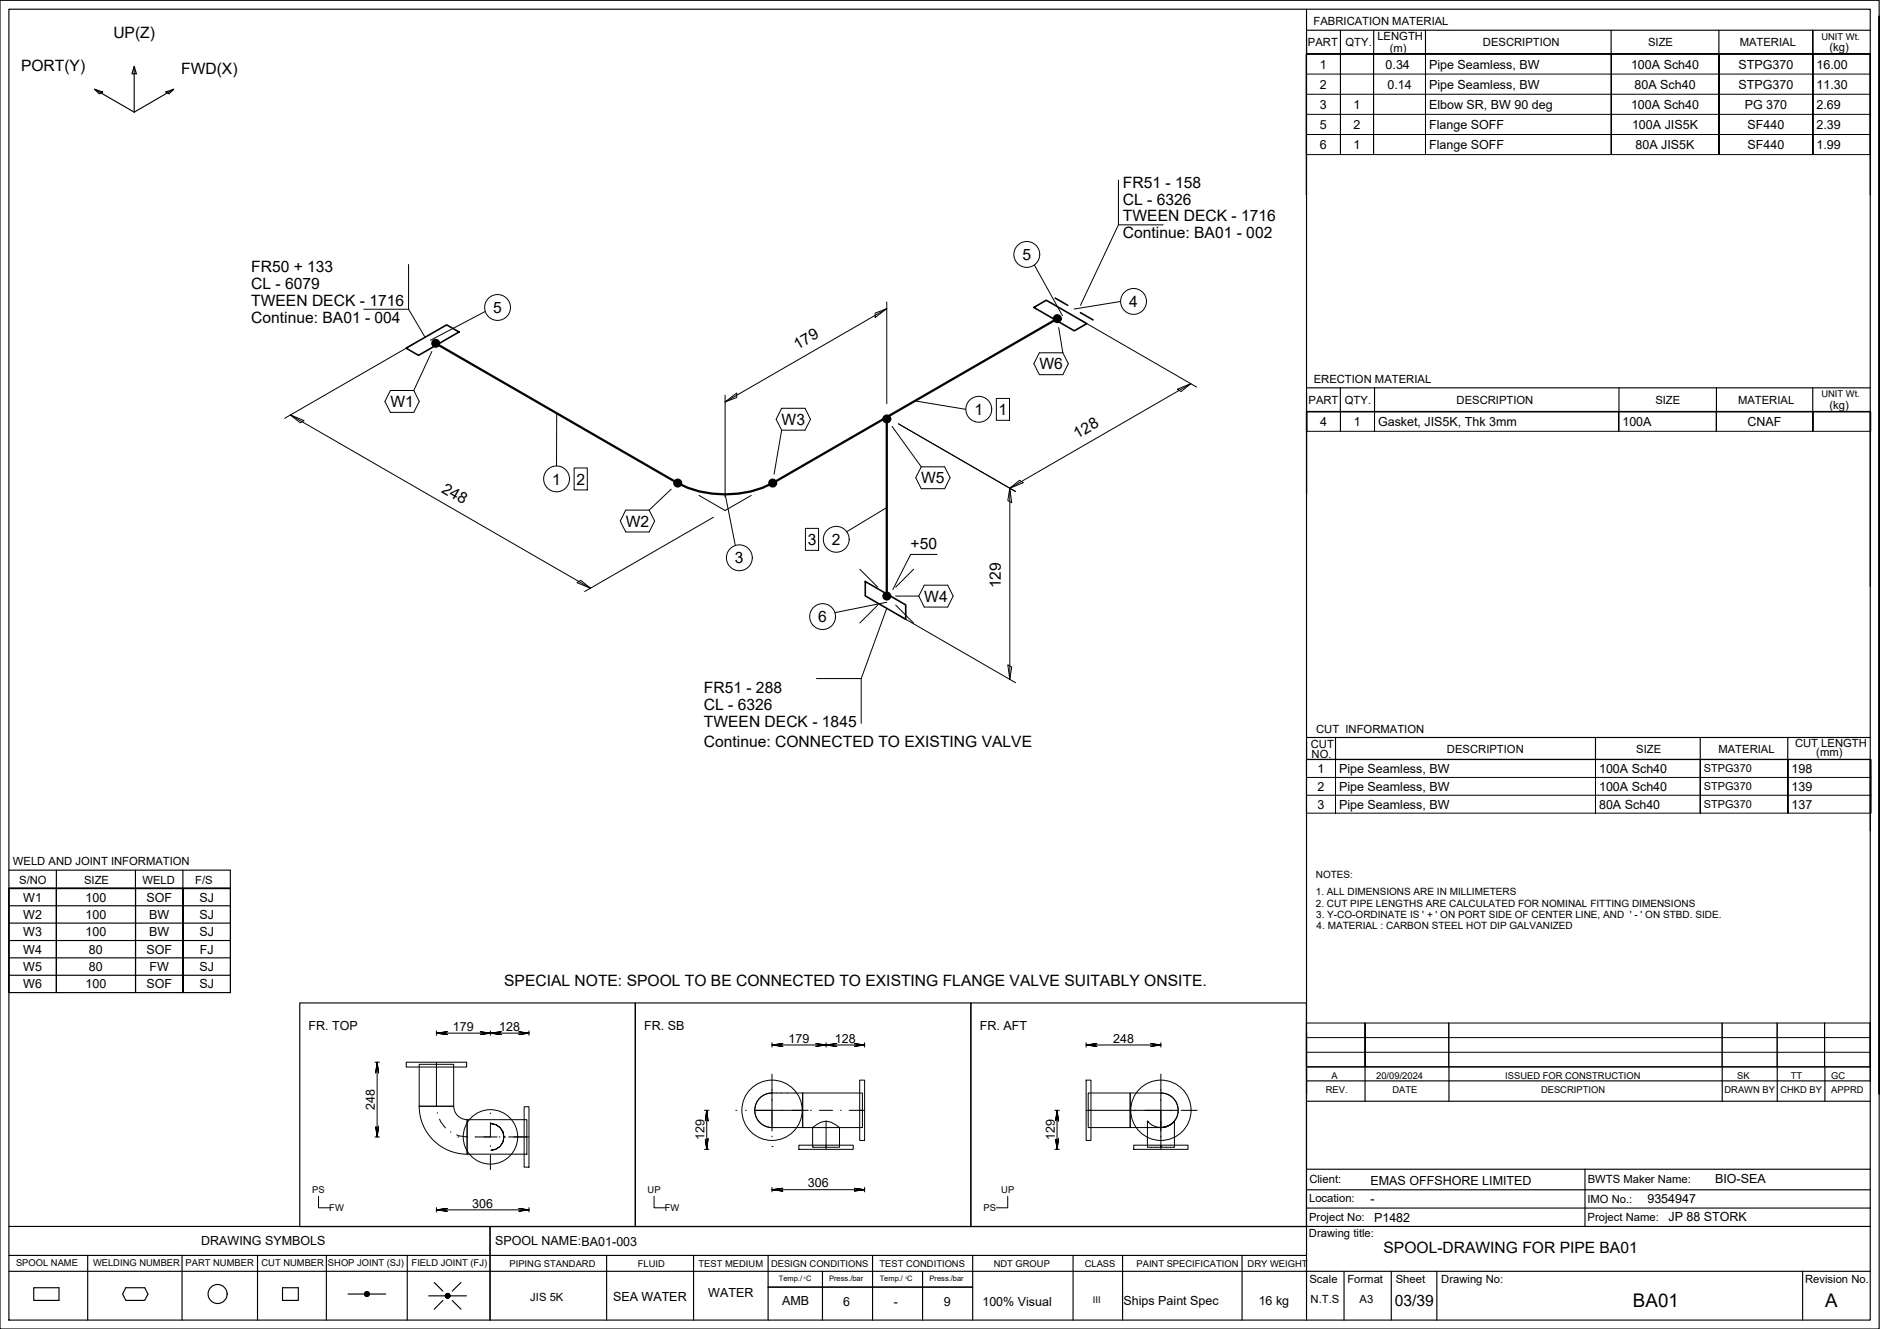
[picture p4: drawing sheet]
<svg xmlns="http://www.w3.org/2000/svg" width="420mm" height="297mm" viewBox="0 0 420 297" stroke-linecap="round" stroke-linejoin="round" font-family="sans-serif">
<g fill="none" stroke="#000" stroke-width=".22">
<path d="M292 12.1h126v22.5h-126zM292 16.6h126M292 12.1v22.5M299.6 12.1v22.5v-22.5M307 12.1v22.5v-22.5M318.6 12.1v22.5v-22.5M360.1 12.1v22.5v-22.5M384.2 12.1v22.5v-22.5M405.2 12.1v22.5v-22.5M418 12.1v22.5M292 30.1h126M292 25.6h126"/>
<path d="M292 21.1h126M91.3 59.1v10h-10M231.2 59.2l6.2 11.4M250 40.2v10.1h10M250 50.3l-8.5 17.9M91.3 69.1l3.7 6.3M92.4 76.9l-28.8 16.6M96.5 78.6l-4 8.7M108.4 69.6l-12.2 6.5M195.6 70l2.6-1-2.6 2zM198.2 69l-36.1 20.8M198.2 67.5v22.7"/>
<path d="M232.3 78.9h5.2l1.3 2.4-1.3 2.4h-5.2l-1.2-2.4zM236.6 73.2l.9 5.7M241.2 71.4l26.2 15.1M250.4 67.4l-10.3 1.7M64.9 92.8l3 1.2-.8 .5zM64.9 92.8l67.1 38.7M87.2 87.3h5.3l1.2 2.4-1.2 2.5h-5.3l-1.2-2.5zM124.4 92.4v11.7M162.1 89.8l2.6-2v1zM162.1 88.3v22.8M174.7 91.3h5.2l1.2 2.4-1.2 2.4h-5.2l-1.2-2.4zM174.7 96.1l-1.7 9.9"/>
<path d="M199.3 95.3l6.6 9M200.8 94.7l26.2 15.2M204.5 89.6l11.4 1.9M222.7 89.1h2.9v4.8h-2.9zM263.1 87l3-1.2-2.1 1.7zM266.1 85.8l-40.4 23.3M292 92.1h126.1v4.3h-126.1zM292.1 92.1v4.3M299.6 92.1v4.3v-4.3M307.2 92.1v4.3v-4.3M361.8 92.1v4.3v-4.3M383.6 92.1v4.3v-4.3"/>
<path d="M405.2 92.1v4.3v-4.3M418 92.1v4.3M128.3 104.6h3v4.9h-3zM139.8 114h5.3l1.2 2.5-1.2 2.4h-5.3l-1.2-2.4zM150 109.3l-4.9 4.7M156.2 110.7l5.9 3.4 5.8-3.4M159.5 115.6l-28.8 16.6M162.1 110.5l2.2 11.4M180 118.1h2.9v4.9h-2.9zM198.2 113.4l-9 5.5M205.9 104.3h5.2l1.2 2.5-1.2 2.4h-5.2l-1.2-2.4zM225.7 109.1l2.1-1.7 .9 .5z"/>
<path d="M225.7 109.1l.4 3.3-.9-.5zM225.7 109.1v42.7M128.9 130.2l.9-.5 2.2 1.8zM192.2 127.2l4 4M196.2 135.2l-4 4M198.2 136l-5.7 15.7M198.2 134.6l-11.6 2.3M200.2 133.2h5.1M200.2 135.2l4 4M200.8 137.5l26.2 15.1M204.2 127.2l-4 4M206.6 130.8h5.2l1.2 2.4-1.2 2.5h-5.2l-1.3-2.5z"/>
<path d="M209.4 123.9h-5.9l-4 7.9M182.5 151.7h10v10M225.2 148.6l.9 .5-.4 2.7zM292 169.8h126.2v11.9h-126.2zM292 169.8v11.9M292 177.7h126.2M292 173.8h126.2M298.5 169.8v11.9v-11.9M356.6 169.8v11.9v-11.9M380 169.8v11.9v-11.9M399.6 169.8v11.9v-11.9M418 169.8v11.9"/>
<path d="M83.8 237.4h1M84.3 237.4l-.3 2.4 .3-2.4 .3 2.4zM84.3 237.4v16.7l.3-2.4-.3 2.4-.3-2.4 .3 2.4M90.8 237.4h13.5v1.1h-13.5zM93.7 237.9h7.7v9.4h-7.7zM97.5 230.9l2.4-.3-2.4 .3 2.4 .3-2.4-.3h12.1M97.5 230.4v1M97.5 237.4v9.9M107.2 230.6l2.4 .3-2.4 .3 2.4-.3zM109.6 230.9l2.4-.3-2.4 .3 2.4 .3-2.4-.3h8.6M109.6 230.4v1M115.8 230.6l2.4 .3-2.4 .3 2.4-.3z"/>
<path d="M118.2 230.4v1M172.5 233.6l2.4-.4-2.4 .4 2.4 .3-2.4-.3h12.1M172.5 233.1v.9M184.6 233.6l2.4 .3-2.4-.3 2.4-.4zM184.6 233.1v.9M184.6 233.6h8.6M190.8 233.2l2.4 .4-2.4 .3 2.4-.3zM193.2 233.1v.9M242.7 233.6l2.4-.4-2.4 .4 2.4 .3-2.4-.3h16.7M242.7 233.1v.9M257 233.2l2.4 .4-2.4 .3 2.4-.3zM259.4 233.1v.9"/>
<path d="M292 228.6h126v9.8h-126zM292 228.6v9.8M292 235.2h126M292 231.9h126M305.1 228.6v9.8v-9.8M323.8 228.6v9.8M384.9 228.6v9.8M397.2 228.6v9.8M407.8 228.6v9.8v-9.8M418 228.6v9.8M83.8 254.1h1M93.7 247.2a10.7 10.7 0 0 0 10.7 10.8"/>
<path d="M93.7 247.3l7.7-.1a2.99 2.99 0 0 0 3 3M97.7 248.7v.1M98.2 250.1l1.3 2M100.7 253l.1 .1M102.1 253.6l.5 .3 1.8 .2M102.3 254.1h.1M104.3 254.1h.1M104.4 250.3h13.4v7.7h-13.4zM104.4 250.3v7.7M106.2 254.1h4.9M109.6 251.1l1.2 .2-1.2-.2M109.6 248.8v.1"/>
<path d="M109.6 250.9v3.2M109.6 256.1v.1M109.6 258.2v3.2M110.8 251.3l.9 .7-.9-.7M110.8 256.9l-1.2 .2 1.2-.2M111.5 254.1h.2M111.7 252l.7 1-.7-1M111.7 256.3l-.9 .6 .9-.6M112.4 253l.2 1.1-.2-1.1M112.4 255.3l-.7 1 .7-1M112.6 254.1l-.2 1.2 .2-1.2M112.9 254.1h.1"/>
<path d="M113.7 254.1h4.5M117.1 247.4h1.1v13.5h-1.1zM157.4 248.2h1M157.4 256.9h1M157.9 248.2l-.3 2.4 .3-2.4 .3 2.4zM157.9 248.2v8.7l.3-2.4-.3 2.4-.3-2.4 .3 2.4M164.4 248.2h.1M166.6 248.2h.2M168.7 248.2h11.9M169.8 245.4a3.9 3.9 0 0 1 2.7-1.1h6.9v7.7h-6.9a3.9 3.9 0 0 1-3.5-2.4 3.9 3.9 0 0 1 .8-4.2zM172.5 256.3h.1M172.5 240.1v12.7"/>
<path d="M172.5 253.9v.2M178.5 256h12.2v.9h-12.2zM179.4 244.3h13.3v7.7h-13.3zM181.2 248.2h.1M181.6 252a3.9 3.9 0 0 1 5.8-.2l.2 .2v4.4h-6zM183.1 248.2h3M184.6 250.6v6.3M187.9 248.2h.1M189.8 248.2h3.4M192.1 241.4h1.1v13.5h-1.1zM235.7 248.2h1M235.7 256.9h1"/>
<path d="M236.2 248.2l.4 2.4-.4-2.4-.3 2.4 .3-2.4v8.7l.4-2.4-.4 2.4-.3-2.4 .3 2.4M242.7 241.4h1.1v13.5h-1.1zM242.7 248.2h20.6M243.2 244.3h9.4v7.7h-9.4zM253.4 256h12.1v.9h-12.1zM256.4 250.6l.3 .2-.3-.2v5.8h6.1v-5.8a3.9 3.9 0 0 1-3.1 1.4M256.7 250.8l.6 .6 1 .4 1.1 .2M259.4 256.3h.1M259.4 244.3h-6.8v7.7h6.8M259.4 240.1v16.8M259.5 244.3a3.9 3.9 0 0 1 3.8 3.9 3.9 3.9 0 0 1-3.8 3.8M262.5 250.6a3.9 3.9 0 0 1-3.1 1.4"/>
<path d="M263.9 248.2h3.6M71.2 267.4v2.5h2.6M97.5 270.4l2.4-.3-2.4 .3 2.4 .3-2.4-.3h20.7M97.5 269.9v1M115.8 270.1l2.4 .3-2.4 .3 2.4-.3zM118.2 269.9v1M146.2 267.4v2.5h2.6M172.5 265.9l2.4-.3-2.4 .3 2.4 .3-2.4-.3h20.7l-2.4-.3 2.4 .3-2.4 .3 2.4-.3M172.5 265.4v1M193.2 265.4v1M225.2 267.4v2.5h-2.5"/>
<circle cx="229.5" cy="56.9" r="2.89"/>
<circle cx="111.2" cy="68.7" r="2.89"/>
<circle cx="253.3" cy="67.4" r="2.89"/>
<circle cx="218.7" cy="91.5" r="2.89"/>
<circle cx="124.4" cy="107" r="2.89"/>
<circle cx="165.2" cy="124.7" r="2.89"/>
<circle cx="183.8" cy="137.8" r="2.89"/>
<circle cx="186.9" cy="120.5" r="2.89"/>
<circle cx="109.6" cy="254.1" r="6.1"/>
<circle cx="172.5" cy="248.2" r="6.7"/>
<circle cx="259.4" cy="248.2" r="6.7"/>
</g>
<g fill="none" stroke="#000" stroke-width=".25">
<path d="M0 .1h420v296.9h-420zM2 2.1h416v292.9h-416zM21.1 19.9l1.8 .7-.7 .4zM21.1 19.9l8.9 5.2M30 14.8l.5 1.7h-1zM30 14.8v10.3M38.8 19.9l-8.8 5.2M292 2.1v292.9M292 6.8h126M299.6 6.8v5.3M307 6.8v5.3M318.6 6.8v5.3"/>
<path d="M360.1 6.8v5.3M384.2 6.8v5.3M405.1 6.8v5.3v-5.3M418 12.1h-126v31.5v-31.5h126v31.5M420 3.6v240.9v-240.9M37.1 20.6l1.7-.7-1 1.1zM292 92v18.3v-18.3h126zM292 86.7h126M299.6 86.7v5.3M307.2 86.7v5.3M361.8 86.7v5.3M383.6 86.7v5.3"/>
<path d="M405.1 86.7v5.2M418 92.1v38.9M292 169.7l126 .1v15.9M292 164.8h126M298.5 164.8v4.9M356.6 164.8v4.9M380 164.8v4.9M399.5 164.8v4.9M2 198.6h49.5v23.3h-49.5zM2 198.6v23.3M2 194.5h49.5v4.1h-49.5M12.6 198.6v23.3v-23.3"/>
<path d="M12.6 194.5v4.1M30.3 194.5v4.1M30.3 198.6v23.3v-23.3M40.9 194.5v4.1M40.9 198.6v23.3v-23.3M51.5 198.6h-49.5h49.5M51.5 198.6v23.3M2 218h49.5M2 214.1h49.5M2 210.2h49.5M2 206.3h49.5M2 202.4h49.5"/>
<path d="M67 224.2h75v50h-75zM142 224.2h75v50h-75zM217 224.2h75v50h-75zM292 230.6v13.9v-13.9M292 238.4h126M305.1 238.4v7.7M323.8 238.4v7.7M384.9 238.4v7.7M397.2 238.4v7.7M407.8 238.4v7.7M418 228.5v13.1M292 246.1h126"/>
<path d="M292 241.6h126M2 274.1h416M109.5 274.1v20.9M292 261.3h126M292 270h126M292 265.9h126M354.2 261.3v12.8M2 284.1h416M2 280.6h290M7.5 287.8h5.7v2.8h-5.7zM19.6 280.6v14.4M28.1 287.8h4.2l.8 1.4-.8 1.4h-4.2l-.7-1.4z"/>
<path d="M40.7 280.6v14.4M57.6 280.6v14.4M63.1 287.8h3.6v2.8h-3.6zM72.9 280.6v14.4M77.8 289.2h3.7M81.7 288.8l-.1 .2M81.9 288.7l-.4 .4M82 288.7l-.5 .6M82.1 288.7l-.6 .7M82.2 288.8l-.7 .6M82.3 288.8l-.7 .7M82.3 288.8l-.7 .8"/>
<path d="M82.4 288.9l-.7 .7M82.4 289l-.7 .7M82.5 289l-.7 .7M82.5 289.5l-.3 .2M82.5 289.1l-.6 .6M82.5 289.2l-.5 .5M82.5 289.3l-.4 .4M82.5 289.2h3.7M91 280.6v14.4M95.8 289.6h3.7M97 286.6l2 2M99 290.7l-2 1.9"/>
<path d="M99.9 289.1l-.3 .3M100 289.1l-.5 .5M100.1 289.1l-.6 .6M100.2 289.1l-.7 .7M100.2 289.2l-.6 .6M100.3 289.2l-.7 .7M100.4 289.2l-.7 .8M100.4 289.3l-.7 .7M100.5 289.4l-.7 .7M100.5 289.9l-.1 .1M100.5 289.5l-.6 .6M100.5 289.7l-.4 .4"/>
<path d="M100.6 289.6h3.6M100.6 289.6l-.6 .5M101.1 290.7l1.9 1.9M103 286.6l-1.9 2M135.6 280.6v14.4M155 280.6v14.4M171.7 287.7h45.7M171.7 280.6v14.4M183.8 284.1v10.9M195 280.6v14.4M206.2 284.1v10.9M217.4 280.6v14.4"/>
<path d="M239.8 280.6v14.4M250.9 280.7v14.3M277.6 280.6v14.4M300.4 284.1v10.9M310.9 284.1v10.9M321.1 284.1v10.9M402.9 284.1v10.9"/>
<circle cx="48.6" cy="289.2" r="2.13"/>
<circle cx="82" cy="289.2" r=".54"/>
<circle cx="100" cy="289.6" r=".54"/>
</g>
<path d="M90.8 77.8l9-5.2 2.8 1.6-9.1 5.2zM231.1 68.7l2.7-1.6 9.1 5.2-2.8 1.6zM235.8 66.6l2.8 1.6M241.5 69.9l2.8 1.6M193.4 130l9 5.2v3.2l-9-5.2z" fill="none" stroke="#000" stroke-width=".36"/>
<g fill="none" stroke="#000" stroke-width=".51">
<path d="M236.3 71.2l-63.6 36.8a23.6 23.6 0 0 1-21.3 0l-54-31.3M198.2 93.6v39.6"/>
<circle cx="97.4" cy="76.7" r=".75"/>
<circle cx="97.4" cy="76.7" r=".37"/>
<circle cx="236.3" cy="71.2" r=".75"/>
<circle cx="236.3" cy="71.2" r=".37"/>
<circle cx="198.2" cy="93.6" r=".75"/>
<circle cx="198.2" cy="93.6" r=".37"/>
<circle cx="151.5" cy="108" r=".75"/>
<circle cx="151.5" cy="108" r=".37"/>
<circle cx="172.7" cy="108" r=".75"/>
<circle cx="172.7" cy="108" r=".37"/>
<circle cx="198.2" cy="133.2" r=".75"/>
<circle cx="198.2" cy="133.2" r=".37"/>
</g>
<path d="M226.4 53.8v6.2M108.1 65.6v6.2M250.2 64.3v6.2M215.6 88.4v6.2M222.5 88.8v5.4M121.3 104v6.1M128.1 104.4v5.3M179.8 117.9v5.3M183.8 117.5v6.1M162.1 121.6v6.2M180.7 134.7v6.2" fill="none" stroke="#fff" stroke-width=".22"/>
<g fill="#fff" stroke="#fff" stroke-width=".22">
<path d="M114.3 65.6l-6.2 6.2h6.2zM108.1 65.6h6.2l-6.2 6.2z"/>
<path d="M127.5 104l-6.2 6.1h6.2zM121.3 104h6.2l-6.2 6.1z"/>
<path d="M168.3 121.6l-6.2 6.2h6.2zM162.1 121.6h6.2l-6.2 6.2z"/>
<path d="M221.8 88.4l-6.2 6.2h6.2zM215.6 88.4h6.2l-6.2 6.2z"/>
<path d="M256.4 64.3l-6.2 6.2h6.2zM250.2 64.3h6.2l-6.2 6.2z"/>
<path d="M226.4 60h6.2v-6.2zM226.4 53.8h6.2l-6.2 6.2z"/>
<path d="M180.7 140.9h6.2v-6.2zM180.7 134.7h6.2l-6.2 6.2z"/>
<path d="M190 117.5l-6.2 6.1h6.2zM183.8 117.5h6.2l-6.2 6.1z"/>
<path d="M131.5 104.4l-3.4 5.3h3.4zM128.1 104.4h3.4l-3.4 5.3z"/>
<path d="M225.8 88.8l-3.3 5.4h3.3zM222.5 88.8h3.3l-3.3 5.4z"/>
<path d="M183.1 117.9l-3.3 5.3h3.3zM179.8 117.9h3.3l-3.3 5.3z"/>
</g>
<g font-size="4.2">
<text x="365" y="292.1">BA01</text>
<text x="407.9" y="292.1">A</text>
</g>
<g font-size="3.5">
<text x="25.3" y="8.5">UP(Z)</text>
<text x="4.7" y="15.8">PORT(Y)</text>
<text x="40.5" y="16.6">FWD(X)</text>
<text x="251" y="45.7">CL - 6326</text>
<text x="251" y="42">FR51 - 158</text>
<text x="251" y="49.5">TWEEN DECK - 1716</text>
<text x="251" y="53.2">Continue: BA01 - 002</text>
<text x="228.5" y="58.1">5</text>
<text x="56.2" y="64.6">CL - 6079</text>
<text x="56.2" y="60.9">FR50 + 133</text>
<text x="56.2" y="68.4">TWEEN DECK - 1716</text>
<text x="110.2" y="70">5</text>
<text x="252.3" y="68.6">4</text>
<text x="56.2" y="72.1">Continue: BA01 - 004</text>
<text x="178.2" y="78.2" transform="rotate(-30 178.2 78.2)">179</text>
<text x="232.3" y="82.5">W6</text>
<text x="87.2" y="91">W1</text>
<text x="174.7" y="95">W3</text>
<text x="217.8" y="92.7">1</text>
<text x="223.2" y="92.7">1</text>
<text x="240.8" y="98.1" transform="rotate(-30 240.8 98.1)">128</text>
<text x="98.6" y="109.9" transform="rotate(30 98.6 109.9)">248</text>
<text x="123.4" y="108.3">1</text>
<text x="128.8" y="108.3">2</text>
<text x="205.9" y="108">W5</text>
<text x="139.8" y="117.7">W2</text>
<text x="164.3" y="125.9">3</text>
<text x="180.5" y="121.8">3</text>
<text x="185.9" y="121.8">2</text>
<text x="203.5" y="122.7">+50</text>
<text x="223.7" y="131.5" transform="rotate(-90 223.7 131.5)">129</text>
<text x="206.6" y="134.5">W4</text>
<text x="182.9" y="139.1">6</text>
<text x="157.3" y="154.9">FR51 - 288</text>
<text x="157.3" y="158.7">CL - 6326</text>
<text x="157.3" y="162.4">TWEEN DECK - 1845</text>
<text x="157.3" y="167.1">Continue: CONNECTED TO EXISTING VALVE</text>
<text x="112.7" y="220.4">SPECIAL NOTE: SPOOL TO BE CONNECTED TO EXISTING FLANGE VALVE SUITABLY ONSITE.</text>
<text x="309.2" y="280.1">SPOOL-DRAWING FOR PIPE BA01</text>
<text x="311.7" y="291.8">03/39</text>
</g>
<g font-size="2.8">
<text x="295" y="15.3">1</text>
<text x="309.7" y="15.3">0.34</text>
<text x="319.4" y="15.3">Pipe Seamless, BW</text>
<text x="364.5" y="15.3">100A Sch40</text>
<text x="388.5" y="15.3">STPG370</text>
<text x="406" y="15.3">16.00</text>
<text x="295" y="19.8">2</text>
<text x="310.1" y="19.8">0.14</text>
<text x="319.4" y="19.8">Pipe Seamless, BW</text>
<text x="365.3" y="19.8">80A Sch40</text>
<text x="388.5" y="19.8">STPG370</text>
<text x="406" y="19.8">11.30</text>
<text x="295" y="24.3">3</text>
<text x="295" y="28.8">5</text>
<text x="302.5" y="24.3">1</text>
<text x="302.5" y="28.8">2</text>
<text x="319.4" y="24.3">Elbow SR, BW 90 deg</text>
<text x="319.4" y="28.8">Flange SOFF</text>
<text x="364.5" y="24.3">100A Sch40</text>
<text x="364.7" y="28.8">100A JIS5K</text>
<text x="389.9" y="24.3">PG 370</text>
<text x="390.6" y="28.8">SF440</text>
<text x="406" y="24.3">2.69</text>
<text x="406" y="28.8">2.39</text>
<text x="295" y="33.3">6</text>
<text x="302.5" y="33.3">1</text>
<text x="319.4" y="33.3">Flange SOFF</text>
<text x="365.5" y="33.3">80A JIS5K</text>
<text x="390.6" y="33.3">SF440</text>
<text x="406" y="33.3">1.99</text>
<text x="295.1" y="95.2">4</text>
<text x="302.6" y="95.2">1</text>
<text x="308" y="95.2">Gasket, JIS5K, Thk 3mm</text>
<text x="362.6" y="95.2">100A</text>
<text x="390.6" y="95.2">CNAF</text>
<text x="294.4" y="172.7">1</text>
<text x="299.3" y="172.7">Pipe Seamless, BW</text>
<text x="357.4" y="172.7">100A Sch40</text>
<text x="400.4" y="172.7">198</text>
<text x="294.4" y="176.7">2</text>
<text x="299.3" y="176.7">Pipe Seamless, BW</text>
<text x="357.4" y="176.7">100A Sch40</text>
<text x="400.4" y="176.7">139</text>
<text x="294.4" y="180.7">3</text>
<text x="299.3" y="180.7">Pipe Seamless, BW</text>
<text x="357.4" y="180.7">80A Sch40</text>
<text x="400.4" y="180.7">137</text>
<text x="5.2" y="201.5">W1</text>
<text x="19.1" y="201.5">100</text>
<text x="32.7" y="201.5">SOF</text>
<text x="44.6" y="201.5">SJ</text>
<text x="5.2" y="205.4">W2</text>
<text x="5.2" y="209.3">W3</text>
<text x="19.1" y="205.4">100</text>
<text x="19.1" y="209.3">100</text>
<text x="33.3" y="205.4">BW</text>
<text x="33.3" y="209.3">BW</text>
<text x="44.6" y="205.4">SJ</text>
<text x="44.6" y="209.3">SJ</text>
<text x="5.2" y="213.2">W4</text>
<text x="19.9" y="213.2">80</text>
<text x="32.7" y="213.2">SOF</text>
<text x="44.6" y="213.2">FJ</text>
<text x="5.2" y="217">W5</text>
<text x="5.2" y="220.9">W6</text>
<text x="19.1" y="220.9">100</text>
<text x="19.9" y="217">80</text>
<text x="32.7" y="220.9">SOF</text>
<text x="33.4" y="217">FW</text>
<text x="44.6" y="217">SJ</text>
<text x="44.6" y="220.9">SJ</text>
<text x="69" y="230.2">FR. TOP</text>
<text x="101.2" y="230.4">179</text>
<text x="111.6" y="230.4">128</text>
<text x="144" y="230.2">FR. SB</text>
<text x="176.3" y="233.1">179</text>
<text x="186.6" y="233.1">128</text>
<text x="219" y="230.2">FR. AFT</text>
<text x="248.8" y="233.1">248</text>
<text x="83.8" y="248.1" transform="rotate(-90 83.8 248.1)">248</text>
<text x="157.4" y="254.9" transform="rotate(-90 157.4 254.9)">129</text>
<text x="235.7" y="254.9" transform="rotate(-90 235.7 254.9)">129</text>
<text x="105.6" y="269.9">306</text>
<text x="180.6" y="265.4">306</text>
<text x="306.3" y="265">EMAS OFFSHORE LIMITED</text>
<text x="306.3" y="268.8">-</text>
<text x="368.2" y="268.9">9354947</text>
<text x="383.3" y="264.4">BIO-SEA</text>
<text x="307.1" y="273.1">P1482</text>
<text x="372.9" y="273">JP 88 STORK</text>
<text x="45" y="278.2">DRAWING SYMBOLS</text>
<text x="110.6" y="278.3">SPOOL NAME:BA01-003</text>
<text x="137" y="290.8">SEA WATER</text>
<text x="158.3" y="290">WATER</text>
<text x="174.8" y="291.7">AMB</text>
<text x="188.5" y="291.9">6</text>
<text x="199.7" y="291.9">-</text>
<text x="210.9" y="291.8">9</text>
<text x="219.6" y="291.9">100% Visual</text>
<text x="251.1" y="291.7">Ships Paint Spec</text>
<text x="281.3" y="291.7">16 kg</text>
</g>
<g font-size="2.5">
<text x="293.6" y="5.7">FABRICATION MATERIAL</text>
<text x="292.3" y="10.3">PART</text>
<text x="300.7" y="10.3">QTY.</text>
<text x="307.8" y="8.9">LENGTH</text>
<text x="310.6" y="11.5">(m)</text>
<text x="331.4" y="10.3">DESCRIPTION</text>
<text x="368.3" y="10.3">SIZE</text>
<text x="388.8" y="10.3">MATERIAL</text>
<text x="408.9" y="11.4">(kg)</text>
<text x="293.6" y="85.7">ERECTION MATERIAL</text>
<text x="292.4" y="90.2">PART</text>
<text x="300.6" y="90.2">QTY.</text>
<text x="325.5" y="90.2">DESCRIPTION</text>
<text x="370" y="90.2">SIZE</text>
<text x="388.4" y="90.2">MATERIAL</text>
<text x="408.9" y="91.3">(kg)</text>
<text x="292.9" y="167.2">CUT</text>
<text x="294.1" y="163.9">CUT INFORMATION</text>
<text x="401.2" y="167">CUT LENGTH</text>
<text x="293.1" y="169.4">NO.</text>
<text x="323.4" y="168.3">DESCRIPTION</text>
<text x="365.7" y="168.3">SIZE</text>
<text x="384" y="168.3">MATERIAL</text>
<text x="405.9" y="169">(mm)</text>
<text x="2.9" y="193.4">WELD AND JOINT INFORMATION</text>
<text x="4.3" y="197.5">S/NO</text>
<text x="18.8" y="197.5">SIZE</text>
<text x="31.9" y="197.5">WELD</text>
<text x="43.6" y="197.5">F/S</text>
<text x="292.6" y="268.6">Location:</text>
<text x="292.6" y="264.5">Client:</text>
<text x="354.8" y="268.9">IMO No.:</text>
<text x="354.9" y="264.3">BWTS Maker Name:</text>
<text x="292.6" y="272.8">Project No:</text>
<text x="354.8" y="272.8">Project Name:</text>
<text x="292.5" y="276.4">Drawing title:</text>
<text x="292.7" y="286.7">Scale</text>
<text x="301.1" y="286.7">Format</text>
<text x="311.9" y="286.7">Sheet</text>
<text x="322.1" y="286.7">Drawing No:</text>
<text x="403.4" y="286.7">Revision No.</text>
<text x="118.5" y="290.8">JIS 5K</text>
<text x="292.9" y="291.3">N.T.S</text>
<text x="303.9" y="291.3">A3</text>
</g>
<g font-size="2.4">
<text x="380.8" y="172.6">STPG370</text>
<text x="380.8" y="176.6">STPG370</text>
<text x="380.8" y="180.6">STPG370</text>
</g>
<g font-size="2.2">
<text x="294.1" y="196.3">NOTES:</text>
<text x="294.1" y="200">1. ALL DIMENSIONS ARE IN MILLIMETERS</text>
<text x="294.1" y="202.7">2. CUT PIPE LENGTHS ARE CALCULATED FOR NOMINAL FITTING DIMENSIONS</text>
<text x="294.2" y="205.1">3. Y-CO-ORDINATE IS ' + ' ON PORT SIDE OF CENTER LINE, AND ' - ' ON STBD. SIDE.</text>
<text x="294.3" y="207.7">4. MATERIAL : CARBON STEEL HOT DIP GALVANIZED</text>
</g>
<g font-size="2.1">
<text x="407.1" y="8.9">UNIT Wt.</text>
<text x="407.1" y="88.8">UNIT Wt.</text>
<text x="296.3" y="244.4">REV.</text>
<text x="297.6" y="241.2">A</text>
<text x="307.6" y="241.2">20/09/2024</text>
<text x="311.2" y="244.4">DATE</text>
<text x="336.4" y="241.2">ISSUED FOR CONSTRUCTION</text>
<text x="344.4" y="244.4">DESCRIPTION</text>
<text x="385.4" y="244.4">DRAWN BY</text>
<text x="388.3" y="241.2">SK</text>
<text x="397.9" y="244.4">CHKD BY</text>
<text x="400.2" y="241.2">TT</text>
<text x="409.3" y="244.4">APPRD</text>
<text x="409.3" y="241.2">GC</text>
<text x="69.8" y="266.7">PS</text>
<text x="144.7" y="266.7">UP</text>
<text x="223.8" y="266.7">UP</text>
<text x="73.6" y="270.7">FW</text>
<text x="148.6" y="270.7">FW</text>
<text x="219.8" y="270.7">PS</text>
<text x="3.6" y="283">SPOOL NAME</text>
<text x="20.8" y="282.9">WELDING NUMBER</text>
<text x="41.5" y="282.9">PART NUMBER</text>
<text x="58.4" y="282.9">CUT NUMBER</text>
<text x="73.3" y="282.9">SHOP JOINT (SJ)</text>
<text x="92" y="283">FIELD JOINT (FJ)</text>
<text x="113.9" y="283.1">PIPING STANDARD</text>
<text x="142.6" y="283.1">FLUID</text>
<text x="156.1" y="283.1">TEST MEDIUM</text>
<text x="172.3" y="283.1">DESIGN CONDITIONS</text>
<text x="196.6" y="283.1">TEST CONDITIONS</text>
<text x="222.1" y="283.1">NDT GROUP</text>
<text x="242.4" y="283.1">CLASS</text>
<text x="254" y="283.1">PAINT SPECIFICATION</text>
<text x="278.8" y="283.1">DRY WEIGHT</text>
<text x="244.2" y="291.3">III</text>
</g>
<g font-size="1.7">
<text x="174.1" y="286.4">Temp./ C</text>
<text x="185.3" y="286.4">Press./bar</text>
<text x="196.6" y="286.4">Temp./ C</text>
<text x="207.8" y="286.4">Press./bar</text>
</g>
<g font-size=".7">
<text x="179.7" y="285.8">0</text>
<text x="202.4" y="285.8">0</text>
</g>
</svg>
